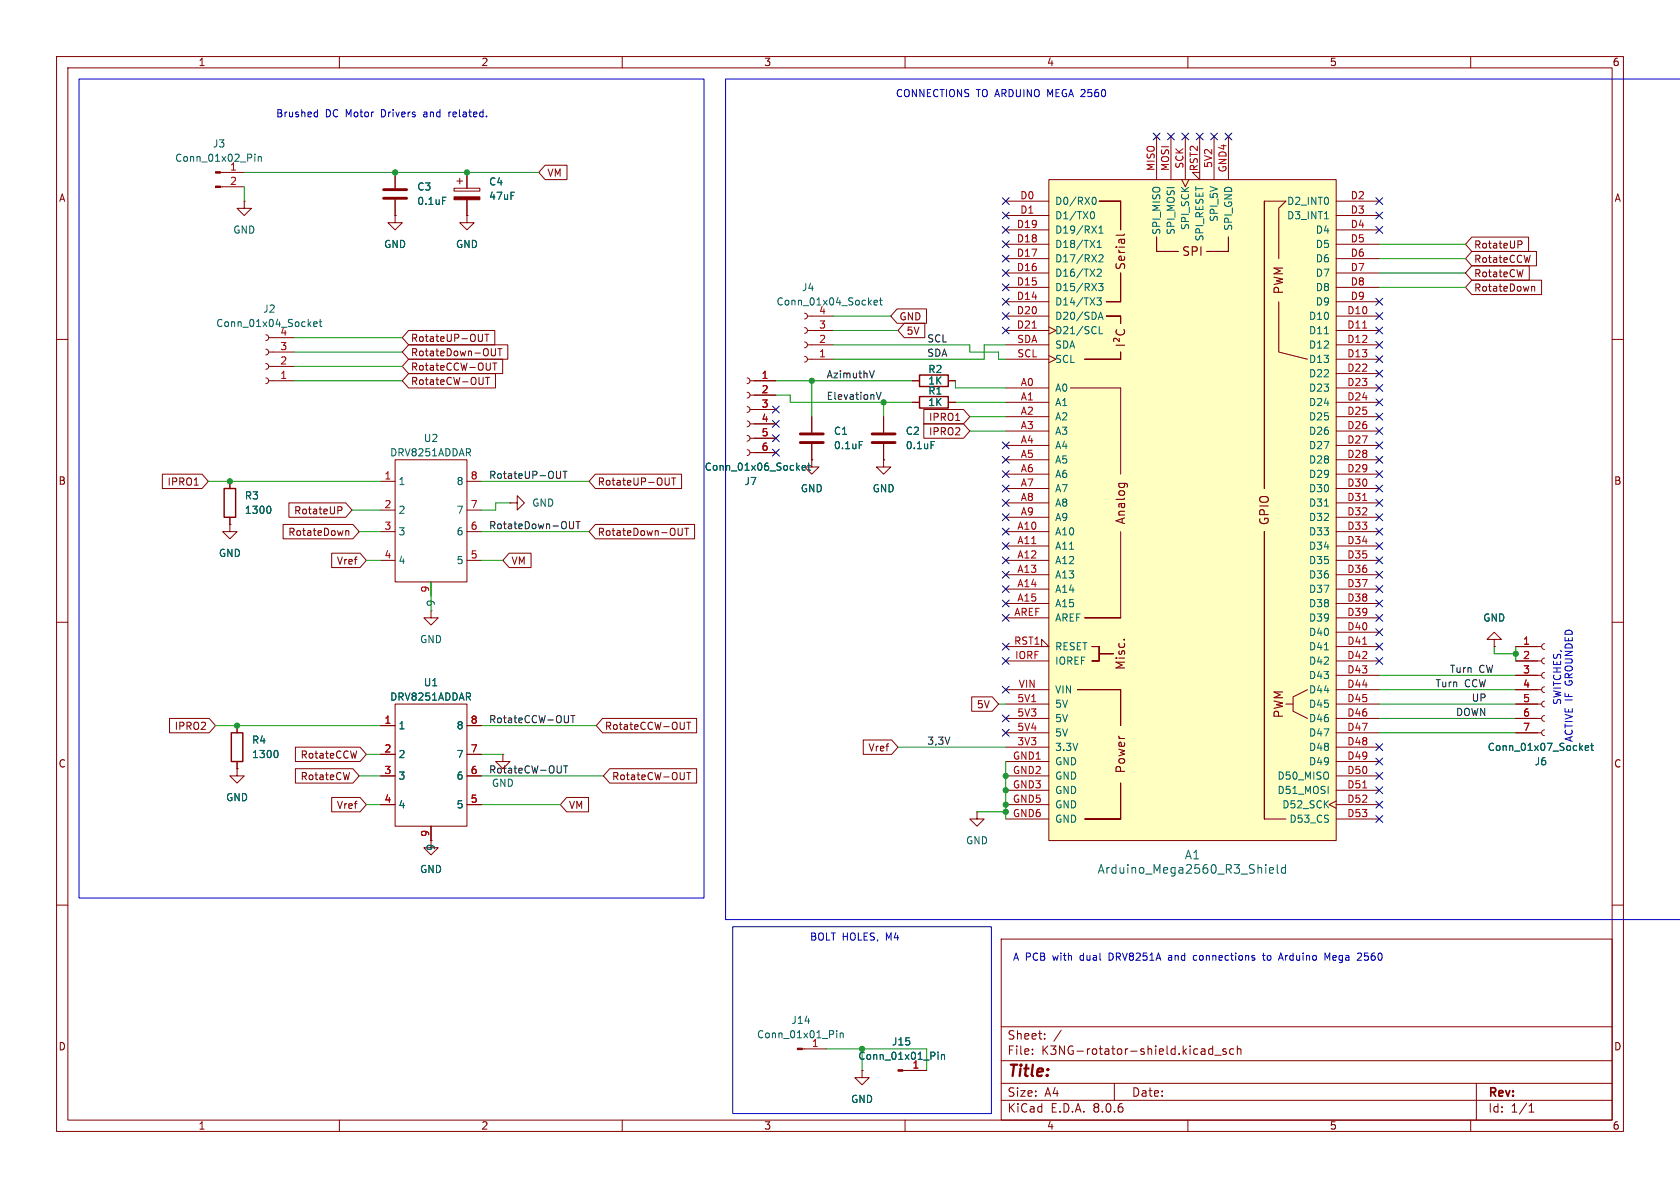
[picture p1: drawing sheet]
<svg xmlns="http://www.w3.org/2000/svg" width="297mm" height="210mm" viewBox="0 0 297 210" stroke-linecap="round" stroke-linejoin="round" font-family="sans-serif">
<g fill="none" stroke="#840000" stroke-width=".18">
<path d="M10 10h277v190h-277zM12 12h273v186h-273zM60 10v2M110 10v2M160 10v2M210 10v2M260 10v2M10 60h2M285 60h2M10 110h2M264.2 113h1.2l-1.2-1.2-1.3 1.2h1.3v1.3M264.2 114.3h.1"/>
<path d="M285 110h2M88.9 133.4v1.2h1.3l-1.3 1.3-1.3-1.3h1.3M88.9 133.4h.1M10 160h2M172.7 143.5v1.3h1.3l-1.3 1.3-1.3-1.3h1.3M172.7 143.5h.1M285 160h2M177 166h108v32h-108zM60 198v2M110 198v2M152.4 189.2v1.3h1.3l-1.3 1.3-1.3-1.3h1.3M152.4 189.2h.1"/>
<path d="M160 198v2M177 194.5h108M177 191.5h108M177 187.5h108M177 181.5h108M182.5 186.3v.1M182.5 185.5v.1M184.7 183.6v.1M184.7 182.8v.1M187.6 182.1l-1.3 2M197 191.5v3M210 198v2"/>
<path d="M214.4 184.9v1.5M214.4 185.5l-.4-.1-.3 .3v.4l.1 .2h.6M214.7 186.5h1.2M216.7 185.5l-.3-.1-.2 .2v.2l.5 .2v.3h-.5M218.1 185.5l-.4-.1-.3 .3v.4l.1 .2h.6M218.7 185.5l.3-.1 .3 .1 .1 .9M218.7 184.9v1.5M260 198v2M261 191.5v6.5M270.3 196.6h.9M270.3 195.5l.4-.4v1.5"/>
</g>
<path d="M185.4 31.8h50.8v116.8h-50.8z" fill="#ffffc2"/>
<g fill="none" stroke="#840000" stroke-width=".18">
<path d="M39 33h4.2M39 30.5h4.2M43.2 35.6v1.2h1.2l-1.2 1.3-1.3-1.3h1.3M43.2 35.6h.1M69.8 38.1v1.3h1.3l-1.3 1.2-1.2-1.2h1.2M69.8 38.1h.1M69.8 30.5v2.8M69.8 35.3v2.8M80.3 33.3h4.5v.5h-4.5zM80.8 32h1M81.3 31.5v1M82.5 38.1v1.3h1.3l-1.3 1.2-1.2-1.2h1.2"/>
<path d="M82.5 38.1h.1M82.5 30.5v2.8M82.5 35.3v2.8M96.4 29.2h3.8v2.6h-3.8l-1.2-1.3zM177.8 35.6h7.6M177.8 38.1h7.6M185.4 31.8h50.8v116.8h-50.8zM194.3 35.6h3.8zM198.1 35.6v5zM204.5 24.1v7.7M207 24.1v7.7M208.9 31.8l.6 1.2 .7-1.2"/>
<path d="M209.5 24.1v7.7M212.1 24.1v7.7l-1.3-1.3h1.3M214.6 24.1v7.7M217.2 24.1v7.7M223.5 35.6h3.8l-1.2 1.2v8.9M223.5 35.6v50.8zM236.2 35.6h7.6M236.2 38.1h7.6M47 59.2l.3 .1 .2 .4-.2 .3-.3 .2M47.5 59.7h4.6M72.2 58.4h15.3v2.6h-15.3l-1.1-1.3zM85.3 59.1v1l-.3 .3"/>
<path d="M85.7 59.1h.7M86.1 59.1v1.3M142.2 55.4l.4 .1 .1 .4-.1 .3-.4 .2M142.2 57.9l.4 .2 .1 .3-.1 .4-.4 .1M142.7 55.9h4.6M142.7 58.4h4.6M158.6 54.6h5.2v2.6h-5.2l-1.1-1.3zM159.9 57.1h3.6v2.6h-3.6l-1.2-1.3zM177.8 55.9h7.6M177.8 58.4h7.6M177.8 53.3h7.6M177.8 50.8h7.6"/>
<path d="M177.8 48.3h7.6M177.8 45.7h7.6M177.8 43.2h7.6M177.8 40.6h7.6M185.4 57.8l1.3 .6-1.3 .7M195.6 55.9h2.5zM195.6 53.3h2.5zM198.1 55.9v1.3zM198.1 48.3v5zM204.5 41.9v2.6zM204.5 44.5h3.8zM213.4 44.5h3.8z"/>
<path d="M217.2 41.9v2.6zM226.1 53.3v8.9l5 1.3M236.2 55.9h7.6M236.2 58.4h7.6M236.2 53.3h7.6M236.2 50.8h7.6M236.2 48.3h7.6M236.2 45.7h7.6M236.2 43.2h7.6M236.2 40.6h7.6M260.2 44.4h11.4v2.6h-11.4l-1.1-1.3zM260.2 49.5h12.3v2.6h-12.3l-1.1-1.3z"/>
<path d="M260.2 41.9h10v2.6h-10l-1.1-1.3zM260.2 47h10.2v2.5h-10.2l-1.1-1.2zM268.4 42.6h.4l.3 .2-.1 .4h-.6M270.8 50.6v.9M270.8 50.7l.1-.1 .4 .1v.8M47 61.7l.3 .2 .2 .3-.2 .4-.3 .1M47 64.3l.3 .1 .2 .4-.2 .3-.3 .2M47 66.8l.3 .2 .2 .3-.2 .4-.3 .1M47.5 67.3h4.6M47.5 62.2h4.6M47.5 64.8h4.6M72.2 63.5h16.7v2.5h-16.7l-1.1-1.2z"/>
<path d="M72.2 61h17.6v2.5h-17.6l-1.1-1.3zM72.2 66h15.4v2.6h-15.4l-1.1-1.3zM85.8 66.7h.8M86.2 66.7v1.3M87.1 64.2h.7M87.5 64.2v1.2M87.6 61.6v1.1l-.1 .1-.4 .1M88 61.6h.7M88.4 61.6v1.3M132.1 79.5l.3 .2 .2 .3-.2 .4-.3 .1M132.1 77l.3 .1 .2 .4-.2 .3-.3 .2M132.1 74.4l.3 .2 .2 .3-.2 .4-.3 .1"/>
<path d="M132.1 71.9l.3 .1 .2 .4-.2 .3-.3 .2M132.1 69.3l.3 .2 .2 .4-.2 .3-.3 .2M132.1 66.8l.3 .2 .2 .3-.2 .4-.3 .1M132.6 67.3h4.6M132.6 77.5h4.6M132.6 74.9h4.6M132.6 72.4h4.6M132.6 69.9h4.6M142.2 60.5l.4 .1 .1 .4-.1 .3-.4 .2M142.2 63l.4 .1 .1 .4-.1 .4-.4 .1M142.7 61h4.6M142.7 63.5h4.6"/>
<path d="M143.5 73.7v2.8M143.5 78.5v2.8M156.2 73.7v2.8M156.2 78.5v2.8M161.3 71.1h1.3M161.3 67.3h1.3M163.3 72.4h7l1.1 1.3-1.1 1.2h-7zM163.3 74.9h7l1.1 1.3-1.1 1.3h-7zM167.6 71.1h1.3M167.6 67.3h1.3M177.8 68.6h7.6M177.8 71.1h7.6"/>
<path d="M177.8 73.7h7.6M177.8 76.2h7.6M177.8 78.7h7.6M177.8 61h7.6M177.8 63.5h7.6M185.4 62.9l1.3 .6-1.3 .6M189.2 68.6h8.9v15.2M191.8 63.5h6.3zM198.1 62.2v1.3zM236.2 68.6h7.6M236.2 71.1h7.6M236.2 73.7h7.6"/>
<path d="M236.2 76.2h7.6M236.2 78.7h7.6M236.2 61h7.6M236.2 63.5h7.6M236.2 66h7.6M28.7 83.8h7l1.1 1.3-1.1 1.3h-7zM40.6 92.7v1.3h1.3l-1.3 1.3-1.2-1.3h1.2M40.6 92.7h.1M40.6 85.1v1.3M40.6 91.4v1.3M50 92.7h12.4l1.1 1.3-1.1 1.3h-12.4zM51.1 88.9h10l1.1 1.3-1.1 1.2h-10z"/>
<path d="M58.6 97.8h5.1l1.1 1.3-1.1 1.2h-5.1zM59.7 89.6h.5l.3 .2-.2 .4h-.6M61.1 93.8v.9M61.1 93.9l.2-.1 .3 .1 .1 .8M67.3 94h2.5M67.3 99.1h2.5M67.3 85.1h2.5M67.3 90.2h2.5M69.8 81.3h12.7v21.6h-12.7zM82.5 94h2.6M82.5 99.1h2.6M82.5 85.1h2.6"/>
<path d="M82.5 90.2h2.6M90 97.8h3.9v2.5h-3.9l-1.1-1.2zM90.2 88.9h1.2v-1.3l1.3 1.3-1.3 1.3v-1.3M90.2 88.9h.1M105.3 92.7h17.5v2.6h-17.5l-1.2-1.3zM105.3 83.8h15.2v2.6h-15.2l-1.2-1.3zM118.3 84.5v1l-.2 .3M118.7 84.5h.8M119.1 84.5v1.3M120.6 93.4v1l-.1 .2-.4 .1M121 93.4h.8M121.4 93.4v1.3"/>
<path d="M132.6 80h4.6M143.5 81.3v1.3h1.3l-1.3 1.2-1.3-1.2h1.3M143.5 81.3h.1M156.2 81.3v1.3h1.3l-1.3 1.2-1.3-1.2h1.3M156.2 81.3h.1M177.8 94h7.6M177.8 96.5h7.6M177.8 99.1h7.6M177.8 81.3h7.6M177.8 83.8h7.6M177.8 86.4h7.6M177.8 88.9h7.6"/>
<path d="M177.8 91.4h7.6M198.1 94v15.2M223.5 94v50.8zM236.2 94h7.6M236.2 96.5h7.6M236.2 99.1h7.6M236.2 81.3h7.6M236.2 83.8h7.6M236.2 86.4h7.6M236.2 88.9h7.6M236.2 91.4h7.6M76.2 108v1.2h1.3l-1.3 1.3-1.3-1.3h1.3"/>
<path d="M76.2 108h.1M76.2 102.9v2.5M177.8 114.3h7.6l-1.3-1.3v1.3M177.8 101.6h7.6M177.8 104.1h7.6M177.8 106.7h7.6M177.8 109.2h7.6M177.8 116.8h7.6M191.8 109.2h6.3zM193 116.8h1.3zM193 114.3h1.3zM194.3 115.6h2.5z"/>
<path d="M194.3 114.3v2.5zM236.2 101.6h7.6M236.2 104.1h7.6M236.2 106.7h7.6M236.2 109.2h7.6M236.2 111.8h7.6M236.2 114.3h7.6M236.2 116.8h7.6M236.2 119.4h7.6M264.2 114.3h.1M268 114.3h4.5M268 116.8h4.5"/>
<path d="M268 119.4h4.5M273 118.9l-.3 .1-.2 .4 .2 .3 .3 .2M273 116.3l-.3 .2-.2 .3 .2 .4 .3 .1M273 113.8l-.3 .1-.2 .4 .2 .4 .3 .1M30 127h7l1.1 1.3-1.1 1.2h-7zM41.9 135.9v1.3h1.3l-1.3 1.2-1.3-1.2h1.3M41.9 135.9h.1M41.9 128.3v1.2M41.9 134.6v1.3M52.2 132.1h11.5l1.1 1.3-1.1 1.2h-11.5zM52.2 135.9h10.2l1.1 1.3-1.1 1.2h-10.2zM61.8 136.6l-.3 1.2"/>
<path d="M67.3 137.2h2.5M67.3 128.3h2.5M67.3 133.4h2.5M69.8 124.5h12.7v21.6h-12.7zM82.5 137.2h2.6M82.5 128.3h2.6M82.5 133.4h2.6M106.5 127h16.7v2.5h-16.7l-1.1-1.2zM107.8 135.9h15.4v2.5h-15.4l-1.1-1.2zM121.4 127.7h.7M121.4 136.6h.7M121.8 127.7v1.2"/>
<path d="M121.8 136.6v1.2M152.6 130.8h5l1.1 1.3-1.1 1.3h-5zM171.8 123.2h3.6l1.1 1.3-1.1 1.2h-3.6zM177.8 124.5h7.6M177.8 132.1h7.6M177.8 127h7.6M177.8 129.5h7.6M177.8 121.9h7.6M177.8 134.6h7.6M177.8 137.2h7.6M177.8 139.7h7.6M190.5 121.9h7.6z"/>
<path d="M198.1 138.4v6.4zM198.1 121.9v6.4zM227.3 124.5h1.3M231.1 121.9l-2.5 1.3v2.5l2.5 1.3M236.2 124.5h7.6M236.2 132.1h7.6M236.2 127h7.6M236.2 129.5h7.6M236.2 121.9h7.6M236.2 134.6h7.6M236.2 137.2h7.6M236.2 139.7h7.6"/>
<path d="M268 124.5h4.5M268 127h4.5M268 129.5h4.5M268 121.9h4.5M273 129l-.3 .2-.2 .3 .2 .4 .3 .1M273 126.5l-.3 .1-.2 .4 .2 .4 .3 .1M273 124l-.3 .1-.2 .4 .2 .3 .3 .2M273 121.4l-.3 .2-.2 .3 .2 .4 .3 .1M58.6 141h5.1l1.1 1.2-1.1 1.3h-5.1zM67.3 142.2h2.5M76.2 148.6v1.3h1.3l-1.3 1.2-1.3-1.2h1.3M76.2 148.6h.1"/>
<path d="M76.2 146.1v2.5M82.5 142.2h2.6M100.2 141h3.8v2.5h-3.8l-1.1-1.3zM177.8 144.8h7.6M177.8 142.2h7.6M191.8 144.8h6.3zM223.5 144.8h3.8M236.2 141.6l-1.3 .6 1.3 .7M236.2 144.8h7.6M236.2 142.2h7.6M141.8 185.4h4.2M152.4 189.2h.1"/>
<path d="M159.6 189.2h4.2"/>
</g>
<path d="M197.4 58.3a.61 .61 0 0 0 0 .7 .61 .61 0 0 0 .8 .2 .57 .57 0 0 0 .5-.3 .57 .57 0 0 0 0-.6M197.9 59.8v.6l-.5-.5a.31 .31 0 0 0-.5 .1v.4M198.8 41.4l-.2 .2h-1.3M197.3 61h1.5M197.8 85.5h1.2l.3 .2M197.9 85.5l-.1 .4M198.7 85.5l.1 .4M198.7 113.1h.1" fill="none" stroke="#840000" stroke-width=".19"/>
<g fill="none" stroke="#006464" stroke-width=".18">
<path d="M45.1 27.2v.2M45.1 27.7v.8M45.7 27.7v.8M45.7 27.8l.1-.1h.3l.1 .8M78.2 34.9h.7M192.9 37.5l.2-.1a.68 .68 0 0 1 .4 .6 .68 .68 0 0 1-.4 .7l-.2-.1M193.1 35.1l.3-.2a.68 .68 0 0 1 .4 .6 .68 .68 0 0 1-.4 .6l-.3-.2M234.1 38.7h.8M55.5 57.3l.6-.1-.1-.3h-.4l-.1 .2v.6h.5M56.4 56.9h.5M56.6 56.5v1l.3 .2M154.5 53.5l.6-.1v-.3h-.4l-.2 .2 .1 .6h.5"/>
<path d="M155.5 53.1h.5M155.7 52.6v1.1l.3 .2M193.9 52.6h.8l-.4 .5 .3 .2v.5l-.1 .1-.6-.1M194 47.7l.5-.1 .2 .3-.8 .9h.8M194 43.8h.7M194 42.9l.3-.4v1.3M194.2 56.5l.4-1.3 .4 1.3M194.2 50.1h.8l-.4 .5 .3 .1v.6l-.1 .1-.6-.1M194.3 45.2l.5-.2 .2 .4-.8 .9h.8M194.3 41.2h.7M194.3 40.3l.3-.4v1.3M194.3 56.1h.6"/>
<path d="M194.3 57.7v1.3h.6M234.1 59h.8M151.9 78h.6M164.6 78h.6M47.6 89.5a.79 .79 0 0 1 0 1.2M141.8 82.7l.6-.1v-.3h-.4l-.2 .2 .1 .6h.5M142.8 82.3h.5M143 81.9v1l.3 .2M234.1 89.5h.8M234.1 114.9h.8M48.9 132.7a.79 .79 0 0 1 0 1.2M280.2 132.2l.7-.1-.1-.2-.4-.1-.2 .2 .1 .6h.5"/>
<path d="M281.2 131.8h.5M281.4 131.4v1.1l.3 .2M224.4 153.9l.8-.2-.1-.3h-.5l-.2 .2 .1 .7h.6M225.8 152.8v1.3l.2 .3M227.3 153.4h-.5l-.3 .2v.5l.2 .2h.6M227.3 152.8v1.6M147.9 182.2v.1M147.9 182.6v.9M148.5 182.6v.9M148.5 182.7l.2-.1 .3 .1 .1 .8M165.8 186v.1M165.8 186.4v.9"/>
<path d="M166.4 186.4v.9M166.4 186.5l.2-.1 .3 .1 .1 .8"/>
</g>
<path d="M182.5 58h.7M240.9 58h.7M240.9 88.5h.7M240.9 113.9h.7M240.9 139.3h.7" fill="none" stroke="#a90000" stroke-width=".18"/>
<path d="M67.8 35.1h4.1M67.8 33.5h4.1M141.5 78.2h4M141.5 76.7h4M154.2 78.2h4M154.2 76.7h4" fill="none" stroke="#840000" stroke-width=".51"/>
<path d="M162.6 70.1h5v2h-5zM162.6 66.3h5v2h-5zM39.6 86.4h2.1v5h-2.1zM40.9 129.5h2v5.1h-2z" fill="none" stroke="#840000" stroke-width=".25"/>
<g fill="#840000" stroke="#840000" stroke-width=".18">
<path d="M158.7 189.1h.9v.3h-.9z"/>
<path d="M141 185.3h.8v.2h-.8z"/>
<path d="M80.3 34.8h4.5v.5h-4.5z"/>
<path d="M38.1 32.9h.9v.2h-.9z"/>
<path d="M38.1 30.4h.9v.2h-.9z"/>
</g>
<path d="M154.6 65.5l-.5 1.3M154.9 69.3l.4 1.3 .5-1.3M99.1 83.3v1l-.2 .3M99.5 83.3h.7M99.9 83.3v1.3M101.4 92.2v1l-.2 .3h-.3M101.8 92.2h.7M102.2 92.2v1.3M99.6 135.4h.8M100 135.4v1.2M100.9 126.5h.7M101.3 126.5v1.3" fill="none" stroke="#0f0f0f" stroke-width=".18"/>
<g fill="none" stroke="#0000c2" stroke-width=".18">
<path d="M14 14h110.5v144.8h-110.5zM55.8 19.8l.3 .1M56.1 19.4v1.2M79.4 19.8v.8M79.6 19.8l-.2 .2M297.1 14h-168.8v148.6h168.8M56.1 20.6h-.3M129.5 163.8h45.8v33.1h-45.8zM206.7 168.9l-.1 .1M206.7 169.3l-.2 .1 .2 .3M211.4 168.9l-.3 .1-.1 .1v.5l.4 .1M221.8 169.4v.3"/>
<path d="M223.2 168.9h.5M223.4 168.5v1.1l.3 .1M226 169.7l.4-1.2 .5 1.2M226.1 169.4h.6M234.2 169.7v-1.2l.5 .9 .4-.9v1.2M239.9 169.7h.8M240.7 168.6v.4"/>
</g>
<g fill="none" stroke="#009600" stroke-width=".18">
<path d="M43.2 30.5h52M43.2 33v2.6M52.1 59.7h19M147.3 55.9h10.2M147.3 58.4h11.4M243.8 48.3h15.3M243.8 50.8h15.3M243.8 45.7h15.3M243.8 43.2h15.3M52.1 67.3h19M52.1 62.2h19M52.1 64.8h19"/>
<path d="M137.2 69.9h2.5v1.2h21.6M137.2 67.3h24.1M143.5 67.3v6.4M147.3 61h24.1v1.2h5.1v1.3h1.3M156.2 71.1v2.6M168.9 71.1h8.9M168.9 67.3v1.3h8.9M171.4 76.2h6.4M171.4 73.7h6.4M177.8 61h-3.8v2.5h-26.7M36.8 85.1h30.5M62.2 90.2h5.1"/>
<path d="M63.5 94h3.8M64.8 99.1h2.5M85.1 85.1h19M85.1 94h19M85.1 99.1h3.8M90.2 88.9h-2.6v1.3h-2.5M76.2 102.9v5.1M243.8 119.4h24.2M264.2 114.3v1.3h3.8M268 114.3v2.5M38.1 128.3h29.2M63.5 137.2h3.8"/>
<path d="M64.8 133.4h2.5M85.1 128.3h20.3M85.1 137.2h21.6M85.1 133.4h3.8M158.7 132.1h19.1M176.5 124.5h1.3M177.8 134.6v10.2M243.8 124.5h24.2M243.8 129.5h24.2M243.8 121.9h24.2M243.8 127h24.2M64.8 142.2h2.5"/>
<path d="M76.2 146.1v2.5M85.1 142.2h14M172.7 143.5h5.1M146 185.4h17.8v3.8M152.4 185.4v3.8"/>
</g>
<g fill="none" stroke="#000084" stroke-width=".18">
<path d="M177.2 35l1.2 1.2M177.2 37.5l1.2 1.2M178.4 35l-1.2 1.2M178.4 37.5l-1.2 1.2M203.9 23.5l1.2 1.2M205.1 23.5l-1.2 1.2M206.4 23.5l1.2 1.2M207.6 23.5l-1.2 1.2M208.9 23.5l1.3 1.2M210.2 23.5l-1.3 1.2M211.5 23.5l1.2 1.2M212.7 23.5l-1.2 1.2"/>
<path d="M214 23.5l1.2 1.2M215.2 23.5l-1.2 1.2M216.6 23.5l1.2 1.2M217.8 23.5l-1.2 1.2M243.2 37.5l1.2 1.2M243.2 35l1.2 1.2M244.4 37.5l-1.2 1.2M244.4 35l-1.2 1.2M177.2 47.7l1.2 1.2M177.2 42.6l1.2 1.2M177.2 40l1.2 1.2M177.2 57.8l1.2 1.2"/>
<path d="M177.2 45.1l1.2 1.2M177.2 50.2l1.2 1.2M177.2 52.7l1.2 1.2M177.2 55.3l1.2 1.2M178.4 57.8l-1.2 1.2M178.4 55.3l-1.2 1.2M178.4 47.7l-1.2 1.2M178.4 42.6l-1.2 1.2M178.4 40l-1.2 1.2M178.4 50.2l-1.2 1.2M178.4 45.1l-1.2 1.2M178.4 52.7l-1.2 1.2"/>
<path d="M243.2 52.7l1.2 1.2M243.2 40l1.2 1.2M243.2 57.8l1.2 1.2M243.2 55.3l1.2 1.2M244.4 52.7l-1.2 1.2M244.4 40l-1.2 1.2M244.4 57.8l-1.2 1.2M244.4 55.3l-1.2 1.2M136.6 76.9l1.2 1.2M136.6 74.3l1.2 1.2M136.6 71.8l1.2 1.2M136.6 79.4l1.2 1.2"/>
<path d="M137.8 76.9l-1.2 1.2M137.8 74.3l-1.2 1.2M137.8 71.8l-1.2 1.2M137.8 79.4l-1.2 1.2M177.2 78.1l1.2 1.2M178.4 78.1l-1.2 1.2M243.2 73.1l1.2 1.2M243.2 65.4l1.2 1.2M243.2 68l1.2 1.2M243.2 60.4l1.2 1.2M243.2 62.9l1.2 1.2M243.2 78.1l1.2 1.2"/>
<path d="M243.2 70.5l1.2 1.2M243.2 75.6l1.2 1.2M244.4 73.1l-1.2 1.2M244.4 65.4l-1.2 1.2M244.4 68l-1.2 1.2M244.4 60.4l-1.2 1.2M244.4 62.9l-1.2 1.2M244.4 78.1l-1.2 1.2M244.4 70.5l-1.2 1.2M244.4 75.6l-1.2 1.2M177.2 85.8l1.2 1.2M177.2 83.2l1.2 1.2"/>
<path d="M177.2 98.5l1.2 1.2M177.2 88.3l1.2 1.2M177.2 93.4l1.2 1.2M177.2 95.9l1.2 1.2M177.2 80.7l1.2 1.2M177.2 90.8l1.2 1.2M178.4 85.8l-1.2 1.2M178.4 83.2l-1.2 1.2M178.4 98.5l-1.2 1.2M178.4 88.3l-1.2 1.2M178.4 93.4l-1.2 1.2M178.4 95.9l-1.2 1.2"/>
<path d="M178.4 80.7l-1.2 1.2M178.4 90.8l-1.2 1.2M243.2 80.7l1.2 1.2M243.2 93.4l1.2 1.2M243.2 95.9l1.2 1.2M243.2 98.5l1.2 1.2M243.2 85.8l1.2 1.2M243.2 83.2l1.2 1.2M243.2 88.3l1.2 1.2M243.2 90.8l1.2 1.2M244.4 80.7l-1.2 1.2M244.4 93.4l-1.2 1.2"/>
<path d="M244.4 95.9l-1.2 1.2M244.4 98.5l-1.2 1.2M244.4 85.8l-1.2 1.2M244.4 83.2l-1.2 1.2M244.4 88.3l-1.2 1.2M244.4 90.8l-1.2 1.2M177.2 116.2l1.2 1.2M177.2 108.6l1.2 1.2M177.2 103.5l1.2 1.2M177.2 101l1.2 1.2M177.2 113.7l1.2 1.2M177.2 106.1l1.2 1.2"/>
<path d="M178.4 103.5l-1.2 1.2M178.4 106.1l-1.2 1.2M178.4 116.2l-1.2 1.2M178.4 108.6l-1.2 1.2M178.4 101l-1.2 1.2M178.4 113.7l-1.2 1.2M243.2 103.5l1.2 1.2M243.2 101l1.2 1.2M243.2 106.1l1.2 1.2M243.2 113.7l1.2 1.2M243.2 116.2l1.2 1.2M243.2 108.6l1.2 1.2"/>
<path d="M243.2 111.2l1.2 1.2M244.4 103.5l-1.2 1.2M244.4 101l-1.2 1.2M244.4 106.1l-1.2 1.2M244.4 113.7l-1.2 1.2M244.4 116.2l-1.2 1.2M244.4 108.6l-1.2 1.2M244.4 111.2l-1.2 1.2M177.2 128.9l1.2 1.2M177.2 126.4l1.2 1.2M177.2 121.3l1.2 1.2M178.4 126.4l-1.2 1.2"/>
<path d="M178.4 128.9l-1.2 1.2M178.4 121.3l-1.2 1.2M243.2 131.5l1.2 1.2M243.2 139.1l1.2 1.2M243.2 136.6l1.2 1.2M243.2 134l1.2 1.2M244.4 131.5l-1.2 1.2M244.4 139.1l-1.2 1.2M244.4 136.6l-1.2 1.2M244.4 134l-1.2 1.2M243.2 141.6l1.2 1.2M243.2 144.2l1.2 1.2"/>
<path d="M244.4 141.6l-1.2 1.2M244.4 144.2l-1.2 1.2"/>
</g>
<g fill="#009600" stroke="#009600" stroke-width=".18">
<circle cx="268" cy="115.6" r=".46"/>
<circle cx="177.8" cy="137.2" r=".46"/>
<circle cx="177.8" cy="139.7" r=".46"/>
<circle cx="177.8" cy="142.2" r=".46"/>
<circle cx="177.8" cy="143.5" r=".46"/>
<circle cx="152.4" cy="185.4" r=".46"/>
<circle cx="69.8" cy="30.5" r=".46"/>
<circle cx="40.6" cy="85.1" r=".46"/>
<circle cx="82.5" cy="30.5" r=".46"/>
<circle cx="156.2" cy="71.1" r=".46"/>
<circle cx="41.9" cy="128.3" r=".46"/>
<circle cx="143.5" cy="67.3" r=".46"/>
</g>
<text font-size="2.8" fill="#840000" x="178" y="190.9">Title:</text>
<g font-size="2.1" fill="#840000">
<text x="199.2" y="47.9" transform="rotate(-90 199.2 47.9)">Serial</text>
<text x="208.8" y="45.5">SPI</text>
<text x="227.1" y="52.2" transform="rotate(-90 227.1 52.2)">PWM</text>
<text x="199.2" y="92.8" transform="rotate(-90 199.2 92.8)">Analog</text>
<text x="224.6" y="93" transform="rotate(-90 224.6 93)">GPIO</text>
<text x="199.2" y="118.6" transform="rotate(-90 199.2 118.6)">Misc.</text>
<text x="227.1" y="127.1" transform="rotate(-90 227.1 127.1)">PWM</text>
<text x="199.2" y="136.9" transform="rotate(-90 199.2 136.9)">Power</text>
<text x="178" y="184">Sheet:</text>
<text x="178" y="186.7">File:</text>
<text x="184.1" y="186.7">K3NG-rotator-shield.kicad_sch</text>
<text x="178" y="196.9">KiCad</text>
<text x="178" y="194.1">Size:</text>
<text x="184.7" y="194.1">A4</text>
<text x="185.7" y="196.9">E.D.A.</text>
<text x="193.3" y="196.9">8.0.6</text>
<text x="200" y="194.1">Date:</text>
<text x="263" y="194.3">Rev:</text>
<text x="263" y="196.9">Id:</text>
<text x="267.1" y="196.9">1/1</text>
</g>
<g font-size="2.1" fill="#006464">
<text x="193.9" y="154.7">Arduino_Mega2560_R3_Shield</text>
<text x="209.4" y="152.1">A1</text>
</g>
<g font-size="1.8" fill="#840000">
<text x="35" y="11.9">1</text>
<text x="85" y="11.9">2</text>
<text x="135" y="11.9">3</text>
<text x="185" y="11.9">4</text>
<text x="235" y="11.9">5</text>
<text x="285" y="11.9">6</text>
<text x="10.3" y="35.9">A</text>
<text x="96.7" y="31.4">VM</text>
<text x="285.3" y="35.9">A</text>
<text x="260.5" y="46.7">RotateCCW</text>
<text x="260.5" y="44.1">RotateUP</text>
<text x="260.5" y="51.8">RotateDown</text>
<text x="260.5" y="49.2">RotateCW</text>
<text x="158.9" y="56.8">GND</text>
<text x="160.2" y="59.4">5V</text>
<text x="72.5" y="65.7">RotateCCW-OUT</text>
<text x="72.5" y="60.6">RotateUP-OUT</text>
<text x="72.5" y="63.2">RotateDown-OUT</text>
<text x="72.5" y="68.3">RotateCW-OUT</text>
<text x="164.1" y="74.6">IPRO1</text>
<text x="164.1" y="77.2">IPRO2</text>
<text x="10.3" y="85.9">B</text>
<text x="29.5" y="86">IPRO1</text>
<text x="105.6" y="86">RotateUP-OUT</text>
<text x="285.3" y="85.9">B</text>
<text x="50.9" y="94.9">RotateDown</text>
<text x="51.9" y="91.1">RotateUP</text>
<text x="105.6" y="94.9">RotateDown-OUT</text>
<text x="59.4" y="100">Vref</text>
<text x="90.3" y="100">VM</text>
<text x="172.6" y="125.4">5V</text>
<text x="30.8" y="129.2">IPRO2</text>
<text x="106.8" y="129.2">RotateCCW-OUT</text>
<text x="10.3" y="135.9">C</text>
<text x="53" y="134.3">RotateCCW</text>
<text x="153.4" y="133">Vref</text>
<text x="285.3" y="135.9">C</text>
<text x="53" y="138.1">RotateCW</text>
<text x="59.4" y="143.2">Vref</text>
<text x="100.5" y="143.2">VM</text>
<text x="108.1" y="138.1">RotateCW-OUT</text>
<text x="10.3" y="185.9">D</text>
<text x="285.3" y="185.9">D</text>
<text x="35" y="199.9">1</text>
<text x="85" y="199.9">2</text>
<text x="135" y="199.9">3</text>
<text x="185" y="199.9">4</text>
<text x="235" y="199.9">5</text>
<text x="285" y="199.9">6</text>
</g>
<g font-size="1.8" fill="#0000c2">
<text x="158.3" y="17.4">CONNECTIONS TO ARDUINO</text>
<text x="185.4" y="17.4">MEGA 2560</text>
<text x="48.7" y="20.9">Brushed</text>
<text x="57.5" y="20.9">DC Motor</text>
<text x="67.6" y="20.9">Drivers</text>
<text x="75.4" y="20.9">and</text>
<text x="80" y="20.9">related.</text>
<text x="276.2" y="124.1" transform="rotate(-90 276.2 124.1)">SWITCHES,</text>
<text x="278.2" y="121.1" transform="rotate(-90 278.2 121.1)">GROUNDED</text>
<text x="143.1" y="166.5">BOLT HOLES,</text>
<text x="156.7" y="166.5">M4</text>
<text x="179" y="170">A PCB</text>
<text x="186.2" y="170">with</text>
<text x="191.2" y="170">dual</text>
<text x="196.5" y="170">DRV8251A</text>
<text x="207.2" y="170">and</text>
<text x="211.8" y="170">connections</text>
<text x="224.4" y="170">to</text>
<text x="227.4" y="170">Arduino</text>
<text x="235.7" y="170">Mega</text>
<text x="241.7" y="170">2560</text>
</g>
<g font-size="1.8" fill="#006464">
<text x="30.9" y="28.8">Conn_01x02_Pin</text>
<text x="37.5" y="26.3">J3</text>
<text x="40.6" y="30.2">1</text>
<text x="73.7" y="33.9">C3</text>
<text x="86.4" y="33">C4</text>
<text x="86.4" y="35.5">47uF</text>
<text x="41.1" y="41.5">GND</text>
<text x="73.7" y="36.4">0.1uF</text>
<text x="186.4" y="36.4">D0/RX0</text>
<text x="186.4" y="39">D1/TX0</text>
<text x="186.4" y="41.5">D19/RX1</text>
<text x="205.3" y="41.6" transform="rotate(-90 205.3 41.6)">SPI_MISO</text>
<text x="207.9" y="41.6" transform="rotate(-90 207.9 41.6)">SPI_MOSI</text>
<text x="210.4" y="40.8" transform="rotate(-90 210.4 40.8)">SPI_SCK</text>
<text x="215.5" y="39.3" transform="rotate(-90 215.5 39.3)">SPI_5V</text>
<text x="218" y="40.9" transform="rotate(-90 218 40.9)">SPI_GND</text>
<text x="227.4" y="36.4">D2_INT0</text>
<text x="227.4" y="39">D3_INT1</text>
<text x="232.5" y="41.5">D4</text>
<text x="67.8" y="44">GND</text>
<text x="80.5" y="44">GND</text>
<text x="186.4" y="46.6">D17/RX2</text>
<text x="186.4" y="44">D18/TX1</text>
<text x="213" y="42.8" transform="rotate(-90 213 42.8)">SPI_RESET</text>
<text x="232.5" y="44">D5</text>
<text x="232.5" y="46.6">D6</text>
<text x="141.7" y="51.7">J4</text>
<text x="186.4" y="51.7">D15/RX3</text>
<text x="186.4" y="49.1">D16/TX2</text>
<text x="232.5" y="49.1">D7</text>
<text x="232.5" y="51.7">D8</text>
<text x="38.1" y="58">Conn_01x04_Socket</text>
<text x="46.4" y="55.5">J2</text>
<text x="49.5" y="59.4">4</text>
<text x="137.2" y="54.2">Conn_01x04_Socket</text>
<text x="144.7" y="55.6">4</text>
<text x="186.4" y="54.2">D14/TX3</text>
<text x="186.4" y="56.7">D20/SDA</text>
<text x="186.4" y="59.3">D21/SCL</text>
<text x="231.3" y="56.7">D10</text>
<text x="231.3" y="59.3">D11</text>
<text x="232.5" y="54.2">D9</text>
<text x="186.4" y="64.4">SCL</text>
<text x="186.4" y="61.8">SDA</text>
<text x="231.3" y="61.8">D12</text>
<text x="231.3" y="64.4">D13</text>
<text x="164" y="70">R1</text>
<text x="164" y="72">1K</text>
<text x="164" y="66.1">R2</text>
<text x="164" y="68.2">1K</text>
<text x="186.4" y="69.4">A0</text>
<text x="186.4" y="72">A1</text>
<text x="231.3" y="66.9">D22</text>
<text x="231.3" y="69.4">D23</text>
<text x="231.3" y="72">D24</text>
<text x="147.3" y="77.1">C1</text>
<text x="160" y="77.1">C2</text>
<text x="186.4" y="74.5">A2</text>
<text x="186.4" y="77.1">A3</text>
<text x="231.3" y="74.5">D25</text>
<text x="231.3" y="77.1">D26</text>
<text x="68.9" y="80.9">DRV8251ADDAR</text>
<text x="74.8" y="78.3">U2</text>
<text x="124.5" y="83.4">Conn_01x06_Socket</text>
<text x="147.3" y="79.6">0.1uF</text>
<text x="160" y="79.6">0.1uF</text>
<text x="186.4" y="79.6">A4</text>
<text x="186.4" y="82.1">A5</text>
<text x="231.3" y="79.6">D27</text>
<text x="231.3" y="82.1">D28</text>
<text x="43.2" y="88.5">R3</text>
<text x="70.4" y="86">1</text>
<text x="80.6" y="86">8</text>
<text x="94" y="89.8">GND</text>
<text x="131.5" y="86">J7</text>
<text x="141.5" y="87.2">GND</text>
<text x="154.2" y="87.2">GND</text>
<text x="186.4" y="84.7">A6</text>
<text x="186.4" y="87.2">A7</text>
<text x="186.4" y="89.8">A8</text>
<text x="231.3" y="84.7">D29</text>
<text x="231.3" y="87.2">D30</text>
<text x="231.3" y="89.8">D31</text>
<text x="43.2" y="91">1300</text>
<text x="70.4" y="91">2</text>
<text x="70.4" y="94.8">3</text>
<text x="80.6" y="94.8">6</text>
<text x="80.6" y="91">7</text>
<text x="186.4" y="94.8">A10</text>
<text x="186.4" y="92.3">A9</text>
<text x="231.3" y="92.3">D32</text>
<text x="231.3" y="94.8">D33</text>
<text x="38.6" y="98.7">GND</text>
<text x="70.4" y="99.9">4</text>
<text x="80.6" y="99.9">5</text>
<text x="186.4" y="97.4">A11</text>
<text x="186.4" y="99.9">A12</text>
<text x="231.3" y="97.4">D34</text>
<text x="231.3" y="99.9">D35</text>
<text x="77.1" y="107.3" transform="rotate(-90 77.1 107.3)">9</text>
<text x="186.4" y="102.5">A13</text>
<text x="186.4" y="105">A14</text>
<text x="186.4" y="107.5">A15</text>
<text x="231.3" y="102.5">D36</text>
<text x="231.3" y="105">D37</text>
<text x="231.3" y="107.5">D38</text>
<text x="74.2" y="113.9">GND</text>
<text x="186.4" y="110.1">AREF</text>
<text x="231.3" y="110.1">D39</text>
<text x="231.3" y="112.6">D40</text>
<text x="262.1" y="110.1">GND</text>
<text x="186.4" y="117.7">IOREF</text>
<text x="186.4" y="115.2">RESET</text>
<text x="231.3" y="115.2">D41</text>
<text x="231.3" y="117.7">D42</text>
<text x="68.9" y="124.1">DRV8251ADDAR</text>
<text x="74.8" y="121.5">U1</text>
<text x="186.4" y="125.3">5V</text>
<text x="186.4" y="122.8">VIN</text>
<text x="231.3" y="120.2">D43</text>
<text x="231.3" y="122.8">D44</text>
<text x="231.3" y="125.3">D45</text>
<text x="44.5" y="131.7">R4</text>
<text x="70.4" y="129.1">1</text>
<text x="80.6" y="129.1">8</text>
<text x="186.4" y="127.9">5V</text>
<text x="186.4" y="130.4">5V</text>
<text x="231.3" y="127.9">D46</text>
<text x="231.3" y="130.4">D47</text>
<text x="278.2" y="131.3" transform="rotate(-90 278.2 131.3)">ACTIVE IF</text>
<text x="44.5" y="134.2">1300</text>
<text x="70.4" y="134.2">2</text>
<text x="80.6" y="134.2">7</text>
<text x="186.4" y="132.9">3.3V</text>
<text x="186.4" y="135.5">GND</text>
<text x="231.3" y="132.9">D48</text>
<text x="231.3" y="135.5">D49</text>
<text x="262.9" y="132.9">Conn_01x07_Socket</text>
<text x="271.2" y="135.5">J6</text>
<text x="39.9" y="141.8">GND</text>
<text x="70.4" y="138">3</text>
<text x="70.4" y="143.1">4</text>
<text x="80.6" y="143.1">5</text>
<text x="80.6" y="138">6</text>
<text x="86.9" y="139.3">GND</text>
<text x="186.4" y="138">GND</text>
<text x="186.4" y="140.6">GND</text>
<text x="186.4" y="143.1">GND</text>
<text x="225.7" y="138">D50_MISO</text>
<text x="225.7" y="140.6">D51_MOSI</text>
<text x="226.6" y="143.1">D52_SCK</text>
<text x="170.7" y="149.5">GND</text>
<text x="186.4" y="145.6">GND</text>
<text x="227.9" y="145.6">D53_CS</text>
<text x="74.2" y="154.5">GND</text>
<text x="77.1" y="150.5" transform="rotate(-90 77.1 150.5)">9</text>
<text x="133.7" y="183.7">Conn_01x01_Pin</text>
<text x="139.8" y="181.2">J14</text>
<text x="143.4" y="185.2">1</text>
<text x="157.6" y="185">J15</text>
<text x="151.6" y="187.6">Conn_01x01_Pin</text>
<text x="150.4" y="195.2">GND</text>
</g>
<g font-size="1.8" fill="#a90000">
<text x="209.3" y="29.9" transform="rotate(-90 209.3 29.9)">SCK</text>
<text x="214.4" y="29.8" transform="rotate(-90 214.4 29.8)">5V2</text>
<text x="40.6" y="32.8">2</text>
<text x="180.3" y="35.3">D0</text>
<text x="204.2" y="30.3" transform="rotate(-90 204.2 30.3)">MISO</text>
<text x="206.8" y="30.3" transform="rotate(-90 206.8 30.3)">MOSI</text>
<text x="211.8" y="30.4" transform="rotate(-90 211.8 30.4)">RST2</text>
<text x="216.9" y="30.6" transform="rotate(-90 216.9 30.6)">GND4</text>
<text x="238.7" y="35.3">D2</text>
<text x="179.7" y="40.4">D19</text>
<text x="180.3" y="37.8">D1</text>
<text x="238.7" y="37.8">D3</text>
<text x="238.7" y="40.4">D4</text>
<text x="179.7" y="45.5">D17</text>
<text x="179.7" y="42.9">D18</text>
<text x="238.7" y="42.9">D5</text>
<text x="238.7" y="45.5">D6</text>
<text x="179.7" y="53.1">D14</text>
<text x="179.7" y="50.5">D15</text>
<text x="179.7" y="48">D16</text>
<text x="238.7" y="48">D7</text>
<text x="238.7" y="50.5">D8</text>
<text x="238.7" y="53.1">D9</text>
<text x="144.7" y="58.2">3</text>
<text x="179.7" y="55.6">D20</text>
<text x="179.7" y="58.2">D21</text>
<text x="238.1" y="55.6">D10</text>
<text x="238.1" y="58.2">D11</text>
<text x="49.5" y="64.5">2</text>
<text x="49.5" y="62">3</text>
<text x="144.7" y="63.2">1</text>
<text x="144.7" y="60.7">2</text>
<text x="179.7" y="60.7">SDA</text>
<text x="179.8" y="63.2">SCL</text>
<text x="238.1" y="60.7">D12</text>
<text x="238.1" y="63.2">D13</text>
<text x="238.1" y="65.8">D22</text>
<text x="49.5" y="67.1">1</text>
<text x="134.5" y="67.1">1</text>
<text x="134.5" y="69.6">2</text>
<text x="180.4" y="68.3">A0</text>
<text x="180.4" y="70.9">A1</text>
<text x="238.1" y="68.3">D23</text>
<text x="238.1" y="70.9">D24</text>
<text x="134.5" y="72.1">3</text>
<text x="134.5" y="74.7">4</text>
<text x="134.5" y="77.2">5</text>
<text x="180.4" y="73.4">A2</text>
<text x="180.4" y="75.9">A3</text>
<text x="238.1" y="73.4">D25</text>
<text x="238.1" y="75.9">D26</text>
<text x="134.5" y="79.8">6</text>
<text x="180.4" y="78.5">A4</text>
<text x="180.4" y="81">A5</text>
<text x="180.4" y="83.6">A6</text>
<text x="238.1" y="78.5">D27</text>
<text x="238.1" y="81">D28</text>
<text x="238.1" y="83.6">D29</text>
<text x="67.9" y="84.8">1</text>
<text x="67.9" y="89.9">2</text>
<text x="83.1" y="89.9">7</text>
<text x="83.1" y="84.8">8</text>
<text x="180.4" y="86.1">A7</text>
<text x="180.4" y="88.6">A8</text>
<text x="238.1" y="86.1">D30</text>
<text x="238.1" y="88.6">D31</text>
<text x="67.9" y="93.7">3</text>
<text x="83.1" y="93.7">6</text>
<text x="179.8" y="93.7">A10</text>
<text x="180.4" y="91.2">A9</text>
<text x="238.1" y="91.2">D32</text>
<text x="238.1" y="93.7">D33</text>
<text x="67.9" y="98.8">4</text>
<text x="83.1" y="98.8">5</text>
<text x="179.8" y="96.3">A11</text>
<text x="179.8" y="98.8">A12</text>
<text x="179.8" y="101.3">A13</text>
<text x="238.1" y="96.3">D34</text>
<text x="238.1" y="98.8">D35</text>
<text x="238.1" y="101.3">D36</text>
<text x="75.9" y="104.8" transform="rotate(-90 75.9 104.8)">9</text>
<text x="179.8" y="103.9">A14</text>
<text x="179.8" y="106.4">A15</text>
<text x="238.1" y="103.9">D37</text>
<text x="238.1" y="106.4">D38</text>
<text x="179.2" y="109">AREF</text>
<text x="238.1" y="109">D39</text>
<text x="238.1" y="111.5">D40</text>
<text x="179.2" y="114">RST1</text>
<text x="179.4" y="116.6">IORF</text>
<text x="238.1" y="114">D41</text>
<text x="238.1" y="116.6">D42</text>
<text x="238.1" y="119.1">D43</text>
<text x="269.2" y="114">1</text>
<text x="269.2" y="116.6">2</text>
<text x="269.2" y="119.1">3</text>
<text x="179.8" y="124.2">5V1</text>
<text x="180" y="121.7">VIN</text>
<text x="238.1" y="121.7">D44</text>
<text x="238.1" y="124.2">D45</text>
<text x="269.2" y="121.7">4</text>
<text x="269.2" y="124.2">5</text>
<text x="67.9" y="128">1</text>
<text x="83.1" y="128">8</text>
<text x="179.8" y="131.8">3V3</text>
<text x="179.8" y="126.7">5V3</text>
<text x="179.8" y="129.3">5V4</text>
<text x="238.1" y="126.7">D46</text>
<text x="238.1" y="129.3">D47</text>
<text x="238.1" y="131.8">D48</text>
<text x="269.2" y="126.7">6</text>
<text x="269.2" y="129.3">7</text>
<text x="67.9" y="133.1">2</text>
<text x="67.9" y="136.9">3</text>
<text x="83.1" y="136.9">6</text>
<text x="83.1" y="133.1">7</text>
<text x="179" y="134.4">GND1</text>
<text x="179" y="136.9">GND2</text>
<text x="238.1" y="134.4">D49</text>
<text x="238.1" y="136.9">D50</text>
<text x="67.9" y="142">4</text>
<text x="83.1" y="142">5</text>
<text x="179" y="139.4">GND3</text>
<text x="179" y="142">GND5</text>
<text x="238.1" y="139.4">D51</text>
<text x="238.1" y="142">D52</text>
<text x="75.9" y="148" transform="rotate(-90 75.9 148)">9</text>
<text x="179" y="144.5">GND6</text>
<text x="238.1" y="144.5">D53</text>
<text x="161.2" y="189">1</text>
</g>
<g font-size="1.8" fill="#0f0f0f">
<text x="163.8" y="60.6">SCL</text>
<text x="163.8" y="63.2">SDA</text>
<text x="146" y="67">AzimuthV</text>
<text x="146" y="70.8">ElevationV</text>
<text x="86.4" y="84.7">RotateUP-OUT</text>
<text x="86.4" y="93.6">RotateDown-OUT</text>
<text x="256.2" y="119">Turn</text>
<text x="261.4" y="119">CW</text>
<text x="253.7" y="121.6">Turn</text>
<text x="258.9" y="121.6">CCW</text>
<text x="260.1" y="124.1">UP</text>
<text x="86.4" y="127.9">RotateCCW-OUT</text>
<text x="163.8" y="131.7">3,3V</text>
<text x="257.3" y="126.7">DOWN</text>
<text x="86.4" y="136.8">RotateCW-OUT</text>
</g>
</svg>
